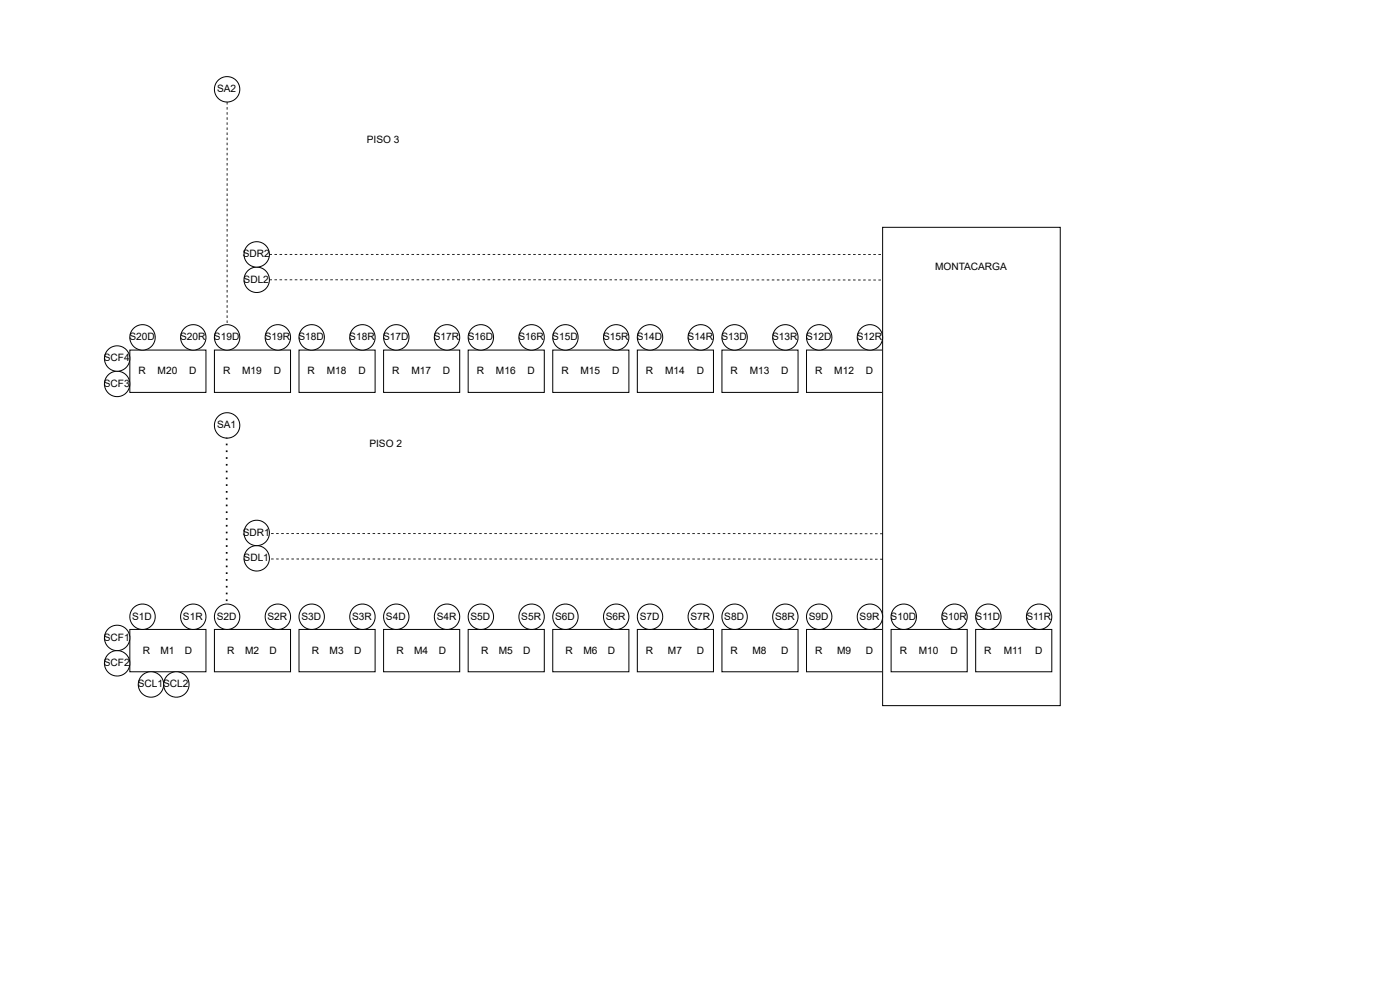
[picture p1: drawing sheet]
<svg xmlns="http://www.w3.org/2000/svg" width="420mm" height="298mm" viewBox="0 0 420 298" stroke-linecap="round" stroke-linejoin="round" font-family="sans-serif">
<path d="M39 188.8h22.8v12.6h-22.8z" fill="none" stroke="#000" stroke-width=".3"/>
<path d="M64.4 188.8h22.8v12.6h-22.8z" fill="#fff"/>
<path d="M64.4 188.8h22.8v12.6h-22.8z" fill="none" stroke="#000" stroke-width=".3"/>
<path d="M89.7 188.8h22.9v12.6h-22.9z" fill="#fff"/>
<path d="M89.7 188.8h22.9v12.6h-22.9z" fill="none" stroke="#000" stroke-width=".3"/>
<path d="M115.1 188.8h22.9v12.6h-22.9z" fill="#fff"/>
<path d="M115.1 188.8h22.9v12.6h-22.9z" fill="none" stroke="#000" stroke-width=".3"/>
<path d="M140.5 188.8h22.9v12.6h-22.9z" fill="#fff"/>
<path d="M140.5 188.8h22.9v12.6h-22.9z" fill="none" stroke="#000" stroke-width=".3"/>
<path d="M165.9 188.8h22.9v12.6h-22.9z" fill="#fff"/>
<path d="M165.9 188.8h22.9v12.6h-22.9z" fill="none" stroke="#000" stroke-width=".3"/>
<path d="M191.3 188.8h22.8v12.6h-22.8z" fill="#fff"/>
<path d="M191.3 188.8h22.8v12.6h-22.8z" fill="none" stroke="#000" stroke-width=".3"/>
<path d="M216.7 188.8h22.8v12.6h-22.8z" fill="#fff"/>
<path d="M216.7 188.8h22.8v12.6h-22.8z" fill="none" stroke="#000" stroke-width=".3"/>
<path d="M242.1 188.8h22.8v12.6h-22.8z" fill="#fff"/>
<path d="M242.1 188.8h22.8v12.6h-22.8z" fill="none" stroke="#000" stroke-width=".3"/>
<path d="M39 105h22.8v12.7h-22.8z" fill="#fff"/>
<path d="M39 105h22.8v12.7h-22.8z" fill="none" stroke="#000" stroke-width=".3"/>
<path d="M64.4 105h22.8v12.7h-22.8z" fill="#fff"/>
<path d="M64.4 105h22.8v12.7h-22.8z" fill="none" stroke="#000" stroke-width=".3"/>
<path d="M89.7 105h22.9v12.7h-22.9z" fill="#fff"/>
<path d="M89.7 105h22.9v12.7h-22.9z" fill="none" stroke="#000" stroke-width=".3"/>
<path d="M115.1 105h22.9v12.7h-22.9z" fill="#fff"/>
<path d="M115.1 105h22.9v12.7h-22.9z" fill="none" stroke="#000" stroke-width=".3"/>
<path d="M140.5 105h22.9v12.7h-22.9z" fill="#fff"/>
<path d="M140.5 105h22.9v12.7h-22.9z" fill="none" stroke="#000" stroke-width=".3"/>
<path d="M165.9 105h22.9v12.7h-22.9z" fill="#fff"/>
<path d="M165.9 105h22.9v12.7h-22.9z" fill="none" stroke="#000" stroke-width=".3"/>
<path d="M191.3 105h22.8v12.7h-22.8z" fill="#fff"/>
<path d="M191.3 105h22.8v12.7h-22.8z" fill="none" stroke="#000" stroke-width=".3"/>
<path d="M216.7 105h22.8v12.7h-22.8z" fill="#fff"/>
<path d="M216.7 105h22.8v12.7h-22.8z" fill="none" stroke="#000" stroke-width=".3"/>
<path d="M242.1 105h22.8v12.7h-22.8z" fill="#fff"/>
<path d="M242.1 105h22.8v12.7h-22.8z" fill="none" stroke="#000" stroke-width=".3"/>
<path d="M264.9 68.2h53.3v143.4h-53.3z" fill="#fff"/>
<path d="M264.9 68.2h53.3v143.4h-53.3z" fill="none" stroke="#000" stroke-width=".3"/>
<path d="M267.5 188.8h22.8v12.6h-22.8z" fill="#fff"/>
<path d="M267.5 188.8h22.8v12.6h-22.8z" fill="none" stroke="#000" stroke-width=".3"/>
<path d="M292.8 188.8h22.9v12.6h-22.9z" fill="#fff"/>
<path d="M292.8 188.8h22.9v12.6h-22.9z" fill="none" stroke="#000" stroke-width=".3"/>
<circle cx="42.8" cy="184.9" r="3.8" fill="#fff"/>
<circle cx="42.8" cy="184.9" r="3.8" fill="none" stroke="#000" stroke-width=".3"/>
<circle cx="68.2" cy="184.9" r="3.8" fill="#fff"/>
<circle cx="68.2" cy="184.9" r="3.8" fill="none" stroke="#000" stroke-width=".3"/>
<circle cx="93.6" cy="184.9" r="3.8" fill="#fff"/>
<circle cx="93.6" cy="184.9" r="3.8" fill="none" stroke="#000" stroke-width=".3"/>
<circle cx="118.9" cy="184.9" r="3.8" fill="#fff"/>
<circle cx="118.9" cy="184.9" r="3.8" fill="none" stroke="#000" stroke-width=".3"/>
<circle cx="144.3" cy="184.9" r="3.8" fill="#fff"/>
<circle cx="144.3" cy="184.9" r="3.8" fill="none" stroke="#000" stroke-width=".3"/>
<circle cx="169.7" cy="184.9" r="3.8" fill="#fff"/>
<circle cx="169.7" cy="184.9" r="3.8" fill="none" stroke="#000" stroke-width=".3"/>
<circle cx="195.1" cy="184.9" r="3.8" fill="#fff"/>
<circle cx="195.1" cy="184.9" r="3.8" fill="none" stroke="#000" stroke-width=".3"/>
<circle cx="220.5" cy="184.9" r="3.8" fill="#fff"/>
<circle cx="220.5" cy="184.9" r="3.8" fill="none" stroke="#000" stroke-width=".3"/>
<circle cx="245.9" cy="184.9" r="3.8" fill="#fff"/>
<circle cx="245.9" cy="184.9" r="3.8" fill="none" stroke="#000" stroke-width=".3"/>
<circle cx="271.3" cy="184.9" r="3.8" fill="#fff"/>
<circle cx="271.3" cy="184.9" r="3.8" fill="none" stroke="#000" stroke-width=".3"/>
<circle cx="296.6" cy="184.9" r="3.8" fill="#fff"/>
<circle cx="296.6" cy="184.9" r="3.8" fill="none" stroke="#000" stroke-width=".3"/>
<circle cx="58" cy="184.9" r="3.8" fill="#fff"/>
<circle cx="58" cy="184.9" r="3.8" fill="none" stroke="#000" stroke-width=".3"/>
<circle cx="83.4" cy="184.9" r="3.8" fill="#fff"/>
<circle cx="83.4" cy="184.9" r="3.8" fill="none" stroke="#000" stroke-width=".3"/>
<circle cx="108.8" cy="184.9" r="3.8" fill="#fff"/>
<circle cx="108.8" cy="184.9" r="3.8" fill="none" stroke="#000" stroke-width=".3"/>
<circle cx="134.2" cy="184.9" r="3.8" fill="#fff"/>
<circle cx="134.2" cy="184.9" r="3.8" fill="none" stroke="#000" stroke-width=".3"/>
<circle cx="159.6" cy="184.9" r="3.8" fill="#fff"/>
<circle cx="159.6" cy="184.9" r="3.8" fill="none" stroke="#000" stroke-width=".3"/>
<circle cx="184.9" cy="184.9" r="3.8" fill="#fff"/>
<circle cx="184.9" cy="184.9" r="3.8" fill="none" stroke="#000" stroke-width=".3"/>
<circle cx="210.3" cy="184.9" r="3.8" fill="#fff"/>
<circle cx="210.3" cy="184.9" r="3.8" fill="none" stroke="#000" stroke-width=".3"/>
<circle cx="235.7" cy="184.9" r="3.8" fill="#fff"/>
<circle cx="235.7" cy="184.9" r="3.8" fill="none" stroke="#000" stroke-width=".3"/>
<circle cx="261.1" cy="184.9" r="3.8" fill="#fff"/>
<circle cx="261.1" cy="184.9" r="3.8" fill="none" stroke="#000" stroke-width=".3"/>
<circle cx="286.5" cy="184.9" r="3.8" fill="#fff"/>
<circle cx="286.5" cy="184.9" r="3.8" fill="none" stroke="#000" stroke-width=".3"/>
<circle cx="311.9" cy="184.9" r="3.8" fill="#fff"/>
<circle cx="311.9" cy="184.9" r="3.8" fill="none" stroke="#000" stroke-width=".3"/>
<circle cx="42.8" cy="101.2" r="3.8" fill="#fff"/>
<circle cx="42.8" cy="101.2" r="3.8" fill="none" stroke="#000" stroke-width=".3"/>
<circle cx="68.2" cy="101.2" r="3.8" fill="#fff"/>
<circle cx="68.2" cy="101.2" r="3.8" fill="none" stroke="#000" stroke-width=".3"/>
<circle cx="93.6" cy="101.2" r="3.8" fill="#fff"/>
<circle cx="93.6" cy="101.2" r="3.8" fill="none" stroke="#000" stroke-width=".3"/>
<circle cx="118.9" cy="101.2" r="3.8" fill="#fff"/>
<circle cx="118.9" cy="101.2" r="3.8" fill="none" stroke="#000" stroke-width=".3"/>
<circle cx="144.3" cy="101.2" r="3.8" fill="#fff"/>
<circle cx="144.3" cy="101.2" r="3.8" fill="none" stroke="#000" stroke-width=".3"/>
<circle cx="169.7" cy="101.2" r="3.8" fill="#fff"/>
<circle cx="169.7" cy="101.2" r="3.8" fill="none" stroke="#000" stroke-width=".3"/>
<circle cx="195.1" cy="101.2" r="3.8" fill="#fff"/>
<circle cx="195.1" cy="101.2" r="3.8" fill="none" stroke="#000" stroke-width=".3"/>
<circle cx="220.5" cy="101.2" r="3.8" fill="#fff"/>
<circle cx="220.5" cy="101.2" r="3.8" fill="none" stroke="#000" stroke-width=".3"/>
<circle cx="245.9" cy="101.2" r="3.8" fill="#fff"/>
<circle cx="245.9" cy="101.2" r="3.8" fill="none" stroke="#000" stroke-width=".3"/>
<circle cx="58" cy="101.2" r="3.8" fill="#fff"/>
<circle cx="58" cy="101.2" r="3.8" fill="none" stroke="#000" stroke-width=".3"/>
<circle cx="83.4" cy="101.2" r="3.8" fill="#fff"/>
<circle cx="83.4" cy="101.2" r="3.8" fill="none" stroke="#000" stroke-width=".3"/>
<circle cx="108.8" cy="101.2" r="3.8" fill="#fff"/>
<circle cx="108.8" cy="101.2" r="3.8" fill="none" stroke="#000" stroke-width=".3"/>
<circle cx="134.2" cy="101.2" r="3.8" fill="#fff"/>
<circle cx="134.2" cy="101.2" r="3.8" fill="none" stroke="#000" stroke-width=".3"/>
<circle cx="159.6" cy="101.2" r="3.8" fill="#fff"/>
<circle cx="159.6" cy="101.2" r="3.8" fill="none" stroke="#000" stroke-width=".3"/>
<circle cx="184.9" cy="101.2" r="3.8" fill="#fff"/>
<circle cx="184.9" cy="101.2" r="3.8" fill="none" stroke="#000" stroke-width=".3"/>
<circle cx="210.3" cy="101.2" r="3.8" fill="#fff"/>
<circle cx="210.3" cy="101.2" r="3.8" fill="none" stroke="#000" stroke-width=".3"/>
<circle cx="235.7" cy="101.2" r="3.8" fill="#fff"/>
<circle cx="235.7" cy="101.2" r="3.8" fill="none" stroke="#000" stroke-width=".3"/>
<circle cx="261.1" cy="101.2" r="3.8" fill="#fff"/>
<circle cx="261.1" cy="101.2" r="3.8" fill="none" stroke="#000" stroke-width=".3"/>
<circle cx="35.2" cy="198.9" r="3.8" fill="#fff"/>
<circle cx="35.2" cy="198.9" r="3.8" fill="none" stroke="#000" stroke-width=".3"/>
<circle cx="35.2" cy="191.3" r="3.8" fill="#fff"/>
<circle cx="35.2" cy="191.3" r="3.8" fill="none" stroke="#000" stroke-width=".3"/>
<circle cx="45.3" cy="205.3" r="3.8" fill="#fff"/>
<circle cx="45.3" cy="205.3" r="3.8" fill="none" stroke="#000" stroke-width=".3"/>
<circle cx="52.9" cy="205.3" r="3.8" fill="#fff"/>
<circle cx="52.9" cy="205.3" r="3.8" fill="none" stroke="#000" stroke-width=".3"/>
<circle cx="35.2" cy="115.1" r="3.8" fill="#fff"/>
<circle cx="35.2" cy="115.1" r="3.8" fill="none" stroke="#000" stroke-width=".3"/>
<circle cx="35.2" cy="107.5" r="3.8" fill="#fff"/>
<circle cx="35.2" cy="107.5" r="3.8" fill="none" stroke="#000" stroke-width=".3"/>
<path d="M68 30.6h.3v.8h-.3zM68 32.1h.3v.8h-.3zM68 33.6h.3v.8h-.3zM68 35.2h.3v.7h-.3zM68 36.7h.3v.7h-.3zM68 38.2h.3v.8h-.3zM68 39.7h.3v.8h-.3zM68 41.3h.3v.7h-.3zM68 42.8h.3v.7h-.3zM68 44.3h.3v.8h-.3zM68 45.8h.3v.8h-.3zM68 47.3h.3v.8h-.3zM68 48.9h.3v.7h-.3zM68 50.4h.3v.8h-.3zM68 51.9h.3v.8h-.3zM68 53.4h.3v.8h-.3zM68 55h.3v.7h-.3zM68 56.5h.3v.7h-.3zM68 58h.3v.8h-.3zM68 59.5h.3v.8h-.3zM68 61.1h.3v.7h-.3zM68 62.6h.3v.7h-.3zM68 64.1h.3v.8h-.3zM68 65.6h.3v.8h-.3zM68 67.1h.3v.8h-.3zM68 68.7h.3v.7h-.3zM68 70.2h.3v.8h-.3zM68 71.7h.3v.8h-.3zM68 73.2h.3v.8h-.3zM68 74.8h.3v.7h-.3zM68 76.3h.3v.8h-.3zM68 77.8h.3v.8h-.3zM68 79.3h.3v.8h-.3zM68 80.9h.3v.7h-.3zM68 82.4h.3v.7h-.3zM68 83.9h.3v.8h-.3zM68 85.4h.3v.8h-.3zM68 87h.3v.7h-.3zM68 88.5h.3v.7h-.3zM68 90h.3v.8h-.3zM68 91.5h.3v.8h-.3zM68 93h.3v.8h-.3zM68 94.6h.3v.7h-.3zM68 96.1h.3v.8h-.3z" fill="#000"/>
<circle cx="68.2" cy="26.8" r="3.8" fill="#fff"/>
<circle cx="68.2" cy="26.8" r="3.8" fill="none" stroke="#000" stroke-width=".3"/>
<circle cx="68.2" cy="127.6" r="3.8" fill="#fff"/>
<circle cx="68.2" cy="127.6" r="3.8" fill="none" stroke="#000" stroke-width=".3"/>
<path d="M67.8 179.7h.5v.5h-.5zM67.8 177.7h.5v.5h-.5zM67.8 175.7h.5v.5h-.5zM67.8 173.6h.5v.6h-.5zM67.8 171.6h.5v.5h-.5zM67.8 169.6h.5v.5h-.5zM67.8 167.6h.5v.5h-.5zM67.8 165.5h.5v.5h-.5zM67.8 163.5h.5v.5h-.5zM67.8 161.5h.5v.5h-.5zM67.8 159.4h.5v.5h-.5zM67.8 157.4h.5v.5h-.5zM67.8 155.4h.5v.5h-.5zM67.8 153.3h.5v.5h-.5zM67.8 151.3h.5v.5h-.5zM67.8 149.3h.5v.5h-.5zM67.8 147.2h.5v.6h-.5zM67.8 145.2h.5v.5h-.5zM67.8 143.2h.5v.5h-.5zM67.8 141.2h.5v.5h-.5zM67.8 139.1h.5v.5h-.5zM67.8 137.1h.5v.5h-.5zM67.8 135.1h.5v.5h-.5zM67.8 133h.5v.5h-.5zM67.8 131.3h.5v.2h-.5z" fill="#000"/>
<circle cx="77.1" cy="167.4" r="3.8" fill="#fff"/>
<circle cx="77.1" cy="167.4" r="3.8" fill="none" stroke="#000" stroke-width=".3"/>
<circle cx="77.1" cy="159.8" r="3.8" fill="#fff"/>
<circle cx="77.1" cy="159.8" r="3.8" fill="none" stroke="#000" stroke-width=".3"/>
<path d="M80.9 83.8h.7v.2h-.7zM82.4 83.8h.7v.2h-.7zM83.9 83.8h.8v.2h-.8zM85.4 83.8h.8v.2h-.8zM87 83.8h.7v.2h-.7zM88.5 83.8h.7v.2h-.7zM90 83.8h.8v.2h-.8zM91.5 83.8h.8v.2h-.8zM93 83.8h.8v.2h-.8zM94.6 83.8h.7v.2h-.7zM96.1 83.8h.8v.2h-.8zM97.6 83.8h.8v.2h-.8zM99.1 83.8h.8v.2h-.8zM100.7 83.8h.7v.2h-.7zM102.2 83.8h.7v.2h-.7zM103.7 83.8h.8v.2h-.8zM105.2 83.8h.8v.2h-.8zM106.8 83.8h.7v.2h-.7zM108.3 83.8h.7v.2h-.7zM109.8 83.8h.8v.2h-.8zM111.3 83.8h.8v.2h-.8zM112.8 83.8h.8v.2h-.8zM114.4 83.8h.7v.2h-.7zM115.9 83.8h.8v.2h-.8zM117.4 83.8h.8v.2h-.8zM118.9 83.8h.8v.2h-.8zM120.5 83.8h.7v.2h-.7zM122 83.8h.7v.2h-.7zM123.5 83.8h.8v.2h-.8zM125 83.8h.8v.2h-.8zM126.6 83.8h.7v.2h-.7zM128.1 83.8h.7v.2h-.7zM129.6 83.8h.8v.2h-.8zM131.1 83.8h.8v.2h-.8zM132.6 83.8h.8v.2h-.8zM134.2 83.8h.7v.2h-.7zM135.7 83.8h.8v.2h-.8zM137.2 83.8h.8v.2h-.8zM138.7 83.8h.8v.2h-.8zM140.3 83.8h.7v.2h-.7zM141.8 83.8h.7v.2h-.7zM143.3 83.8h.8v.2h-.8zM144.8 83.8h.8v.2h-.8zM146.4 83.8h.7v.2h-.7zM147.9 83.8h.7v.2h-.7zM149.4 83.8h.8v.2h-.8zM150.9 83.8h.8v.2h-.8zM152.5 83.8h.7v.2h-.7zM154 83.8h.7v.2h-.7zM155.5 83.8h.8v.2h-.8zM157 83.8h.8v.2h-.8zM158.5 83.8h.8v.2h-.8zM160.1 83.8h.7v.2h-.7zM161.6 83.8h.8v.2h-.8zM163.1 83.8h.8v.2h-.8zM164.6 83.8h.8v.2h-.8zM166.2 83.8h.7v.2h-.7zM167.7 83.8h.7v.2h-.7zM169.2 83.8h.8v.2h-.8zM170.7 83.8h.8v.2h-.8zM172.3 83.8h.7v.2h-.7zM173.8 83.8h.7v.2h-.7zM175.3 83.8h.8v.2h-.8zM176.8 83.8h.8v.2h-.8zM178.3 83.8h.8v.2h-.8zM179.9 83.8h.7v.2h-.7zM181.4 83.8h.8v.2h-.8zM182.9 83.8h.8v.2h-.8zM184.4 83.8h.8v.2h-.8zM186 83.8h.7v.2h-.7zM187.5 83.8h.7v.2h-.7zM189 83.8h.8v.2h-.8zM190.5 83.8h.8v.2h-.8zM192.1 83.8h.7v.2h-.7zM193.6 83.8h.7v.2h-.7zM195.1 83.8h.8v.2h-.8zM196.6 83.8h.8v.2h-.8zM198.1 83.8h.8v.3l-.8-.1zM199.7 83.8h.7v.3h-.7zM201.2 83.8h.8v.3h-.8zM202.7 83.8h.8v.3h-.8zM204.2 83.8h.8v.3h-.8zM205.8 83.8h.7v.3h-.7zM207.3 83.8h.7v.3h-.7zM208.8 83.8h.8v.3h-.8zM210.3 83.8h.8v.3h-.8zM211.9 83.8h.7v.3h-.7zM213.4 83.8h.7v.3h-.7zM214.9 83.8h.8v.3h-.8zM216.4 83.8h.8v.3h-.8zM217.9 83.8h.8v.3h-.8zM219.5 83.8h.7v.3h-.7zM221 83.8h.8v.3h-.8zM222.5 83.8h.8v.3h-.8zM224 83.8h.8v.3h-.8zM225.6 83.8h.7v.3h-.7zM227.1 83.8h.8v.3h-.8zM228.6 83.8h.8v.3h-.8zM230.1 83.8h.8v.3h-.8zM231.7 83.8h.7v.3h-.7zM233.2 83.8h.7v.3h-.7zM234.7 83.8h.8v.3h-.8zM236.2 83.8h.8v.3h-.8zM237.8 83.8h.7v.3h-.7zM239.3 83.8h.7v.3h-.7zM240.8 83.8h.8v.3h-.8zM242.3 83.8h.8v.3h-.8zM243.8 83.8h.8v.3h-.8zM245.4 83.8h.7v.3h-.7zM246.9 83.8h.8v.3h-.8zM248.4 83.8h.8v.3h-.8zM249.9 83.8h.8v.3h-.8zM251.5 83.8h.7v.3h-.7zM253 83.8h.7v.3h-.7zM254.5 83.8h.8v.3h-.8zM256 83.8h.8v.3h-.8zM257.6 83.8h.7v.3h-.7zM259.1 83.8h.7v.3h-.7zM260.6 83.8h.8v.3h-.8zM262.1 83.8h.8v.3h-.8zM263.6 83.8h.8v.3h-.8z" fill="#000"/>
<circle cx="77.1" cy="83.9" r="3.8" fill="#fff"/>
<circle cx="77.1" cy="83.9" r="3.8" fill="none" stroke="#000" stroke-width=".3"/>
<path d="M80.9 76.2h.7v.2h-.7zM82.4 76.2h.7v.2h-.7zM83.9 76.2h.8v.2h-.8zM85.4 76.2h.8v.2h-.8zM87 76.2h.7v.2h-.7zM88.5 76.2h.7v.2h-.7zM90 76.2h.8v.2h-.8zM91.5 76.2h.8v.2h-.8zM93 76.2h.8v.2h-.8zM94.6 76.2h.7v.2h-.7zM96.1 76.2h.8v.2h-.8zM97.6 76.2h.8v.2h-.8zM99.1 76.2h.8v.2h-.8zM100.7 76.2h.7v.2h-.7zM102.2 76.2h.7v.2h-.7zM103.7 76.2h.8v.2h-.8zM105.2 76.2h.8v.2h-.8zM106.8 76.2h.7v.2h-.7zM108.3 76.2h.7v.2h-.7zM109.8 76.2h.8v.2h-.8zM111.3 76.2h.8v.2h-.8zM112.8 76.2h.8v.2h-.8zM114.4 76.2h.7v.2h-.7zM115.9 76.2h.8v.2h-.8zM117.4 76.2h.8v.2h-.8zM118.9 76.2h.8v.2h-.8zM120.5 76.2h.7v.2h-.7zM122 76.2h.7v.2h-.7zM123.5 76.2h.8v.2h-.8zM125 76.2h.8v.2h-.8zM126.6 76.2h.7v.2h-.7zM128.1 76.2h.7v.2h-.7zM129.6 76.2h.8v.2h-.8zM131.1 76.2h.8v.2h-.8zM132.6 76.2h.8v.2h-.8zM134.2 76.2h.7v.2h-.7zM135.7 76.2h.8v.2h-.8zM137.2 76.2h.8v.2h-.8zM138.7 76.2h.8v.2h-.8zM140.3 76.2h.7v.2h-.7zM141.8 76.2h.7v.2h-.7zM143.3 76.2h.8v.2h-.8zM144.8 76.2h.8v.2h-.8zM146.4 76.2h.7v.2h-.7zM147.9 76.2h.7v.2h-.7zM149.4 76.2h.8v.2h-.8zM150.9 76.2h.8v.2h-.8zM152.5 76.2h.7v.2h-.7zM154 76.2h.7v.2h-.7zM155.5 76.2h.8v.2h-.8zM157 76.2h.8v.2h-.8zM158.5 76.2h.8v.2h-.8zM160.1 76.2h.7v.2h-.7zM161.6 76.2h.8v.2h-.8zM163.1 76.2h.8v.2h-.8zM164.6 76.2h.8v.2h-.8zM166.2 76.2h.7v.2h-.7zM167.7 76.2h.7v.2h-.7zM169.2 76.2h.8v.2h-.8zM170.7 76.2h.8v.2h-.8zM172.3 76.2h.7v.2h-.7zM173.8 76.2h.7v.2h-.7zM175.3 76.2h.8v.2h-.8zM176.8 76.2h.8v.2h-.8zM178.3 76.2h.8v.2h-.8zM179.9 76.2h.7v.2h-.7zM181.4 76.2h.8v.2h-.8zM182.9 76.2h.8v.2h-.8zM184.4 76.2h.8v.2h-.8zM186 76.2h.7v.2h-.7zM187.5 76.2h.7v.2h-.7zM189 76.2h.8v.2h-.8zM190.5 76.2h.8v.2h-.8zM192.1 76.2h.7v.2h-.7zM193.6 76.2h.7v.2h-.7zM195.1 76.2h.8v.2h-.8zM196.6 76.2h.8v.2h-.8zM198.1 76.2h.8v.2h-.8zM199.7 76.2h.7v.2h-.7zM201.2 76.2h.8v.2h-.8zM202.7 76.2h.8v.2h-.8zM204.2 76.2h.8v.2h-.8zM205.8 76.2h.7v.2h-.7zM207.3 76.2h.7v.2h-.7zM208.8 76.2h.8v.2h-.8zM210.3 76.2h.8v.2h-.8zM211.9 76.2h.7v.2h-.7zM213.4 76.2h.7v.2h-.7zM214.9 76.2h.8v.2h-.8zM216.4 76.2h.8v.2h-.8zM217.9 76.2h.8v.2h-.8zM219.5 76.2h.7v.2h-.7zM221 76.2h.8v.2h-.8zM222.5 76.2h.8v.2h-.8zM224 76.2h.8v.2h-.8zM225.6 76.2h.7v.2h-.7zM227.1 76.2h.8v.2h-.8zM228.6 76.2h.8v.2h-.8zM230.1 76.2h.8v.2h-.8zM231.7 76.2h.7v.2h-.7zM233.2 76.2h.7v.2h-.7zM234.7 76.2h.8v.3l-.8-.1zM236.2 76.2h.8v.3h-.8zM237.8 76.2h.7v.3h-.7zM239.3 76.2h.7v.3h-.7zM240.8 76.2h.8v.3h-.8zM242.3 76.2h.8v.3h-.8zM243.8 76.2h.8v.3h-.8zM245.4 76.2h.7v.3h-.7zM246.9 76.2h.8v.3h-.8zM248.4 76.2h.8v.3h-.8zM249.9 76.2h.8v.3h-.8zM251.5 76.2h.7v.3h-.7zM253 76.2h.7v.3h-.7zM254.5 76.2h.8v.3h-.8zM256 76.2h.8v.3h-.8zM257.6 76.2h.7v.3h-.7zM259.1 76.2h.7v.3h-.7zM260.6 76.2h.8v.3h-.8zM262.1 76.2h.8v.3h-.8zM263.6 76.2h.8v.3h-.8z" fill="#000"/>
<circle cx="77.1" cy="76.3" r="3.8" fill="#fff"/>
<circle cx="77.1" cy="76.3" r="3.8" fill="none" stroke="#000" stroke-width=".3"/>
<g fill="#000">
<path d="M81.4 159.9h.7v.2h-.7zM82.9 159.9h.8v.2h-.8zM84.4 159.9h.8v.2h-.8zM85.9 159.9h.8v.2h-.8zM87.5 159.9h.7v.2h-.7zM89 159.9h.7v.2h-.7zM90.5 159.9h.8v.2h-.8zM92 159.9h.8v.2h-.8zM93.6 159.9h.7v.2h-.7zM95.1 159.9h.7v.2h-.7zM96.6 159.9h.8v.2h-.8zM98.1 159.9h.8v.2h-.8zM99.6 159.9h.8v.2h-.8zM101.2 159.9h.7v.2h-.7zM102.7 159.9h.8v.2h-.8zM104.2 159.9h.8v.2h-.8zM105.7 159.9h.8v.2h-.8zM107.3 159.9h.7v.2h-.7zM108.8 159.9h.7v.2h-.7zM110.3 159.9h.8v.2h-.8zM111.8 159.9h.8v.2h-.8zM113.4 159.9h.7v.2h-.7zM114.9 159.9h.7v.2h-.7zM116.4 159.9h.8v.2h-.8zM117.9 159.9h.8v.2h-.8zM119.4 159.9h.8v.2h-.8zM121 159.9h.7v.2h-.7zM122.5 159.9h.8v.2h-.8zM124 159.9h.8v.2h-.8zM125.5 159.9h.8v.2h-.8zM127.1 159.9h.7v.2h-.7zM128.6 159.9h.7v.2h-.7zM130.1 159.9h.8v.2h-.8zM131.6 159.9h.8v.2h-.8zM133.2 159.9h.7v.2h-.7zM134.7 159.9h.7v.2h-.7zM136.2 159.9h.8v.2h-.8zM137.7 159.9h.8v.2h-.8zM139.2 159.9h.8v.2h-.8zM140.8 159.9h.7v.2h-.7zM142.3 159.9h.8v.2h-.8zM143.8 159.9h.8v.2h-.8zM145.3 159.9h.8v.2h-.8zM146.9 159.9h.7v.2h-.7zM148.4 159.9h.7v.2h-.7zM149.9 159.9h.8v.2h-.8zM151.4 159.9h.8v.2h-.8zM153 159.9h.7v.2h-.7zM154.5 159.9h.7v.2h-.7zM156 159.9h.8v.2h-.8zM157.5 159.9h.8v.2h-.8zM159.1 159.9h.7v.2h-.7zM160.6 159.9h.7v.2h-.7zM162.1 159.9h.8v.2h-.8zM163.6 159.9h.8v.2h-.8zM165.1 159.9h.8v.2h-.8zM166.7 159.9h.7v.2h-.7zM168.2 159.9h.8v.2h-.8zM169.7 159.9h.8v.2h-.8zM171.2 159.9h.8v.2h-.8zM172.8 159.9h.7v.2h-.7zM174.3 159.9h.7v.2h-.7zM175.8 159.9h.8v.2h-.8zM177.3 159.9h.8v.2h-.8zM178.9 159.9h.7v.2h-.7zM180.4 159.9h.7v.2h-.7zM181.9 159.9h.8v.2h-.8zM183.4 159.9h.8v.2h-.8zM184.9 159.9h.8v.2h-.8zM186.5 159.9h.7v.2h-.7zM188 159.9h.8v.2h-.8zM189.5 159.9h.8v.2h-.8zM191 159.9h.8v.2h-.8zM192.6 159.9h.7v.2h-.7zM194.1 159.9h.7v.2h-.7zM195.6 159.9h.8v.2h-.8zM197.1 159.9h.8v.2h-.8zM198.7 159.9h.7v.2h-.7zM200.2 159.9h.7v.2h-.7zM201.7 159.9h.8v.2h-.8zM203.2 159.9h.8v.2h-.8zM204.7 159.9h.8v.2h-.8zM206.3 159.9h.7v.2h-.7zM207.8 159.9h.8v.2h-.8zM209.3 159.9h.8v.2h-.8zM210.8 159.9h.8v.2h-.8zM212.4 159.9h.7v.2h-.7zM213.9 159.9h.7v.2h-.7zM215.4 159.9h.8v.2h-.8zM216.9 159.9h.8v.2h-.8zM218.5 159.9h.7v.2h-.7zM220 159.9h.7v.2h-.7zM221.5 159.9h.8v.2h-.8zM223 159.9h.8v.2h-.8zM224.5 159.9h.8v.3l-.8-.1zM226.1 159.9h.7v.3h-.7zM227.6 159.9h.8v.3h-.8zM229.1 159.9h.8v.3h-.8zM230.6 159.9h.8v.3h-.8zM232.2 159.9h.7v.3h-.7zM233.7 159.9h.8v.3h-.8zM235.2 159.9h.8v.3h-.8zM236.7 159.9h.8v.3h-.8zM238.3 159.9h.7v.3h-.7zM239.8 159.9h.7v.3h-.7zM241.3 159.9h.8v.3h-.8zM242.8 159.9h.8v.3h-.8zM244.4 159.9h.7v.3h-.7zM245.9 159.9h.7v.3h-.7zM247.4 159.9h.8v.3h-.8zM248.9 159.9h.8v.3h-.8zM250.4 159.9h.8v.3h-.8zM252 159.9h.7v.3h-.7zM253.5 159.9h.8v.3h-.8zM255 159.9h.8v.3h-.8zM256.5 159.9h.8v.3h-.8zM258.1 159.9h.7v.3h-.7zM259.6 159.9h.7v.3h-.7zM261.1 159.9h.8v.3h-.8zM262.6 159.9h.8v.3h-.8zM264.2 159.9h.7v.3h-.7z"/>
<path d="M81.4 167.5h.7v.3h-.7zM82.9 167.5h.8v.3h-.8zM84.4 167.5h.8v.3h-.8zM85.9 167.5h.8v.3h-.8zM87.5 167.5h.7v.3h-.7zM89 167.5h.7v.3h-.7zM90.5 167.5h.8v.3h-.8zM92 167.5h.8v.3h-.8zM93.6 167.5h.7v.3h-.7zM95.1 167.5h.7v.3h-.7zM96.6 167.5h.8v.3h-.8zM98.1 167.5h.8v.3h-.8zM99.6 167.5h.8v.3h-.8zM101.2 167.5h.7v.3h-.7zM102.7 167.5h.8v.3h-.8zM104.2 167.5h.8v.3h-.8zM105.7 167.5h.8v.3h-.8zM107.3 167.5h.7v.3h-.7zM108.8 167.5h.7v.3h-.7zM110.3 167.5h.8v.3h-.8zM111.8 167.5h.8v.3h-.8zM113.4 167.5h.7v.3h-.7zM114.9 167.5h.7v.3h-.7zM116.4 167.5h.8v.3h-.8zM117.9 167.5h.8v.3h-.8zM119.4 167.5h.8v.3h-.8zM121 167.5h.7v.3h-.7zM122.5 167.5h.8v.3h-.8zM124 167.5h.8v.3h-.8zM125.5 167.5h.8v.3h-.8zM127.1 167.5h.7v.3h-.7zM128.6 167.5h.7v.3h-.7zM130.1 167.5h.8v.3h-.8zM131.6 167.5h.8v.3h-.8zM133.2 167.5h.7v.3h-.7zM134.7 167.5h.7v.3h-.7zM136.2 167.5h.8v.3h-.8zM137.7 167.5h.8v.3h-.8zM139.2 167.5h.8v.3h-.8zM140.8 167.5h.7v.3h-.7zM142.3 167.5h.8v.3h-.8zM143.8 167.5h.8v.3h-.8zM145.3 167.5h.8v.3h-.8zM146.9 167.5h.7v.3h-.7zM148.4 167.5h.7v.3h-.7zM149.9 167.5h.8v.3h-.8zM151.4 167.5h.8v.3h-.8zM153 167.5h.7v.3h-.7zM154.5 167.5h.7v.3h-.7zM156 167.5h.8v.3h-.8zM157.5 167.5h.8v.3h-.8zM159.1 167.5h.7v.3h-.7zM160.6 167.5h.7v.3h-.7zM162.1 167.5h.8v.3h-.8zM163.6 167.5h.8v.3h-.8zM165.1 167.5h.8v.3h-.8zM166.7 167.5h.7v.3h-.7zM168.2 167.5h.8v.3h-.8zM169.7 167.5h.8v.3h-.8zM171.2 167.5h.8v.3h-.8zM172.8 167.5h.7v.3h-.7zM174.3 167.5h.7v.3h-.7zM175.8 167.5h.8v.3h-.8zM177.3 167.5h.8v.3h-.8zM178.9 167.5h.7v.3h-.7zM180.4 167.5h.7v.3h-.7zM181.9 167.5h.8v.3h-.8zM183.4 167.5h.8v.3h-.8zM184.9 167.5h.8v.3h-.8zM186.5 167.5h.7v.3h-.7zM188 167.5h.8v.3h-.8zM189.5 167.5h.8v.3h-.8zM191 167.5h.8v.3h-.8zM192.6 167.5h.7v.3h-.7zM194.1 167.5h.7v.3h-.7zM195.6 167.5h.8v.3h-.8zM197.1 167.5h.8v.3h-.8zM198.7 167.5h.7v.3h-.7zM200.2 167.5h.7v.3h-.7zM201.7 167.5h.8v.3h-.8zM203.2 167.5h.8v.3h-.8zM204.7 167.5h.8v.3h-.8zM206.3 167.5h.7v.3h-.7zM207.8 167.5h.8v.3h-.8zM209.3 167.5h.8v.3h-.8zM210.8 167.5h.8v.3h-.8zM212.4 167.5h.7v.3h-.7zM213.9 167.5h.7v.3h-.7zM215.4 167.5h.8v.3h-.8zM216.9 167.5h.8v.3h-.8zM218.5 167.5h.7v.3h-.7zM220 167.5h.7v.3h-.7zM221.5 167.5h.8v.3h-.8zM223 167.5h.8v.3h-.8zM224.6 167.5h.7v.3h-.8zM226.1 167.5h.7v.3h-.7zM227.6 167.5h.8v.3h-.8zM229.1 167.5h.8v.3h-.8zM230.6 167.5h.8v.3h-.8zM232.2 167.5h.7v.3h-.7zM233.7 167.5h.8v.3h-.8zM235.2 167.5h.8v.3h-.8zM236.7 167.5h.8v.3h-.8zM238.3 167.5h.7v.3h-.7zM239.8 167.5h.7v.3h-.7zM241.3 167.5h.8v.3h-.8zM242.8 167.5h.8v.3h-.8zM244.4 167.5h.7v.3h-.7zM245.9 167.5h.7v.3h-.7zM247.4 167.5h.8v.3h-.8zM248.9 167.5h.8v.3h-.8zM250.4 167.5h.8v.3h-.8zM252 167.5h.7v.3h-.7zM253.5 167.6h.8v.2h-.8zM255 167.6h.8v.2h-.8zM256.5 167.6h.8v.2h-.8zM258.1 167.6h.7v.2h-.7zM259.6 167.6h.7v.2h-.7zM261.1 167.6h.8v.2h-.8zM262.6 167.6h.8v.2h-.8zM264.2 167.6h.7v.2h-.7z"/>
</g>
<g font-size="3">
<text x="65.2" y="27.7">SA2</text>
<text x="110.1" y="42.9">PISO 3</text>
<text x="72.9" y="77.2">SDR2</text>
<text x="280.6" y="81">MONTACARGA</text>
<text x="73.1" y="84.8">SDL2</text>
<text x="38.8" y="102.1">S20D</text>
<text x="54.1" y="102.1">S20R</text>
<text x="64.2" y="102.1">S19D</text>
<text x="79.5" y="102.1">S19R</text>
<text x="89.6" y="102.1">S18D</text>
<text x="104.8" y="102.1">S18R</text>
<text x="115" y="102.1">S17D</text>
<text x="130.2" y="102.1">S17R</text>
<text x="140.4" y="102.1">S16D</text>
<text x="155.6" y="102.1">S16R</text>
<text x="165.8" y="102.1">S15D</text>
<text x="181" y="102.1">S15R</text>
<text x="191.2" y="102.1">S14D</text>
<text x="206.4" y="102.1">S14R</text>
<text x="216.5" y="102.1">S13D</text>
<text x="231.8" y="102.1">S13R</text>
<text x="241.9" y="102.1">S12D</text>
<text x="257.2" y="102.1">S12R</text>
<text x="31.1" y="108.4">SCF4</text>
<text x="41.6" y="112.2">R</text>
<text x="47.3" y="112.2">M20</text>
<text x="56.8" y="112.2">D</text>
<text x="66.9" y="112.2">R</text>
<text x="72.7" y="112.2">M19</text>
<text x="82.2" y="112.2">D</text>
<text x="92.3" y="112.2">R</text>
<text x="98.1" y="112.2">M18</text>
<text x="107.6" y="112.2">D</text>
<text x="117.7" y="112.2">R</text>
<text x="123.5" y="112.2">M17</text>
<text x="132.9" y="112.2">D</text>
<text x="143.1" y="112.2">R</text>
<text x="148.9" y="112.2">M16</text>
<text x="158.3" y="112.2">D</text>
<text x="168.5" y="112.2">R</text>
<text x="174.2" y="112.2">M15</text>
<text x="183.7" y="112.2">D</text>
<text x="193.9" y="112.2">R</text>
<text x="199.6" y="112.2">M14</text>
<text x="209.1" y="112.2">D</text>
<text x="219.3" y="112.2">R</text>
<text x="225" y="112.2">M13</text>
<text x="234.5" y="112.2">D</text>
<text x="244.6" y="112.2">R</text>
<text x="250.4" y="112.2">M12</text>
<text x="259.9" y="112.2">D</text>
<text x="31.1" y="116">SCF3</text>
<text x="65.2" y="128.5">SA1</text>
<text x="110.9" y="134">PISO 2</text>
<text x="72.9" y="160.7">SDR1</text>
<text x="73.1" y="168.3">SDL1</text>
<text x="39.7" y="185.8">S1D</text>
<text x="54.9" y="185.8">S1R</text>
<text x="65.1" y="185.8">S2D</text>
<text x="80.3" y="185.8">S2R</text>
<text x="90.5" y="185.8">S3D</text>
<text x="105.7" y="185.8">S3R</text>
<text x="115.8" y="185.8">S4D</text>
<text x="131.1" y="185.8">S4R</text>
<text x="141.2" y="185.8">S5D</text>
<text x="156.5" y="185.8">S5R</text>
<text x="166.6" y="185.8">S6D</text>
<text x="181.9" y="185.8">S6R</text>
<text x="192" y="185.8">S7D</text>
<text x="207.2" y="185.8">S7R</text>
<text x="217.4" y="185.8">S8D</text>
<text x="232.6" y="185.8">S8R</text>
<text x="242.8" y="185.8">S9D</text>
<text x="258" y="185.8">S9R</text>
<text x="267.3" y="185.8">S10D</text>
<text x="282.6" y="185.8">S10R</text>
<text x="292.8" y="185.8">S11D</text>
<text x="308.1" y="185.8">S11R</text>
<text x="31.1" y="192.2">SCF1</text>
<text x="42.8" y="196">R</text>
<text x="48.1" y="196">M1</text>
<text x="55.5" y="196">D</text>
<text x="68.2" y="196">R</text>
<text x="73.5" y="196">M2</text>
<text x="80.9" y="196">D</text>
<text x="93.6" y="196">R</text>
<text x="98.9" y="196">M3</text>
<text x="106.3" y="196">D</text>
<text x="119" y="196">R</text>
<text x="124.3" y="196">M4</text>
<text x="131.7" y="196">D</text>
<text x="144.4" y="196">R</text>
<text x="149.7" y="196">M5</text>
<text x="157.1" y="196">D</text>
<text x="169.8" y="196">R</text>
<text x="175.1" y="196">M6</text>
<text x="182.5" y="196">D</text>
<text x="193.9" y="196">R</text>
<text x="200.5" y="196">M7</text>
<text x="209.1" y="196">D</text>
<text x="219.3" y="196">R</text>
<text x="225.9" y="196">M8</text>
<text x="234.5" y="196">D</text>
<text x="244.6" y="196">R</text>
<text x="251.2" y="196">M9</text>
<text x="259.9" y="196">D</text>
<text x="270" y="196">R</text>
<text x="275.8" y="196">M10</text>
<text x="285.3" y="196">D</text>
<text x="295.4" y="196">R</text>
<text x="301.3" y="196">M11</text>
<text x="310.7" y="196">D</text>
<text x="31.1" y="199.8">SCF2</text>
<text x="41.4" y="206.1">SCL1SCL2</text>
</g>
</svg>
